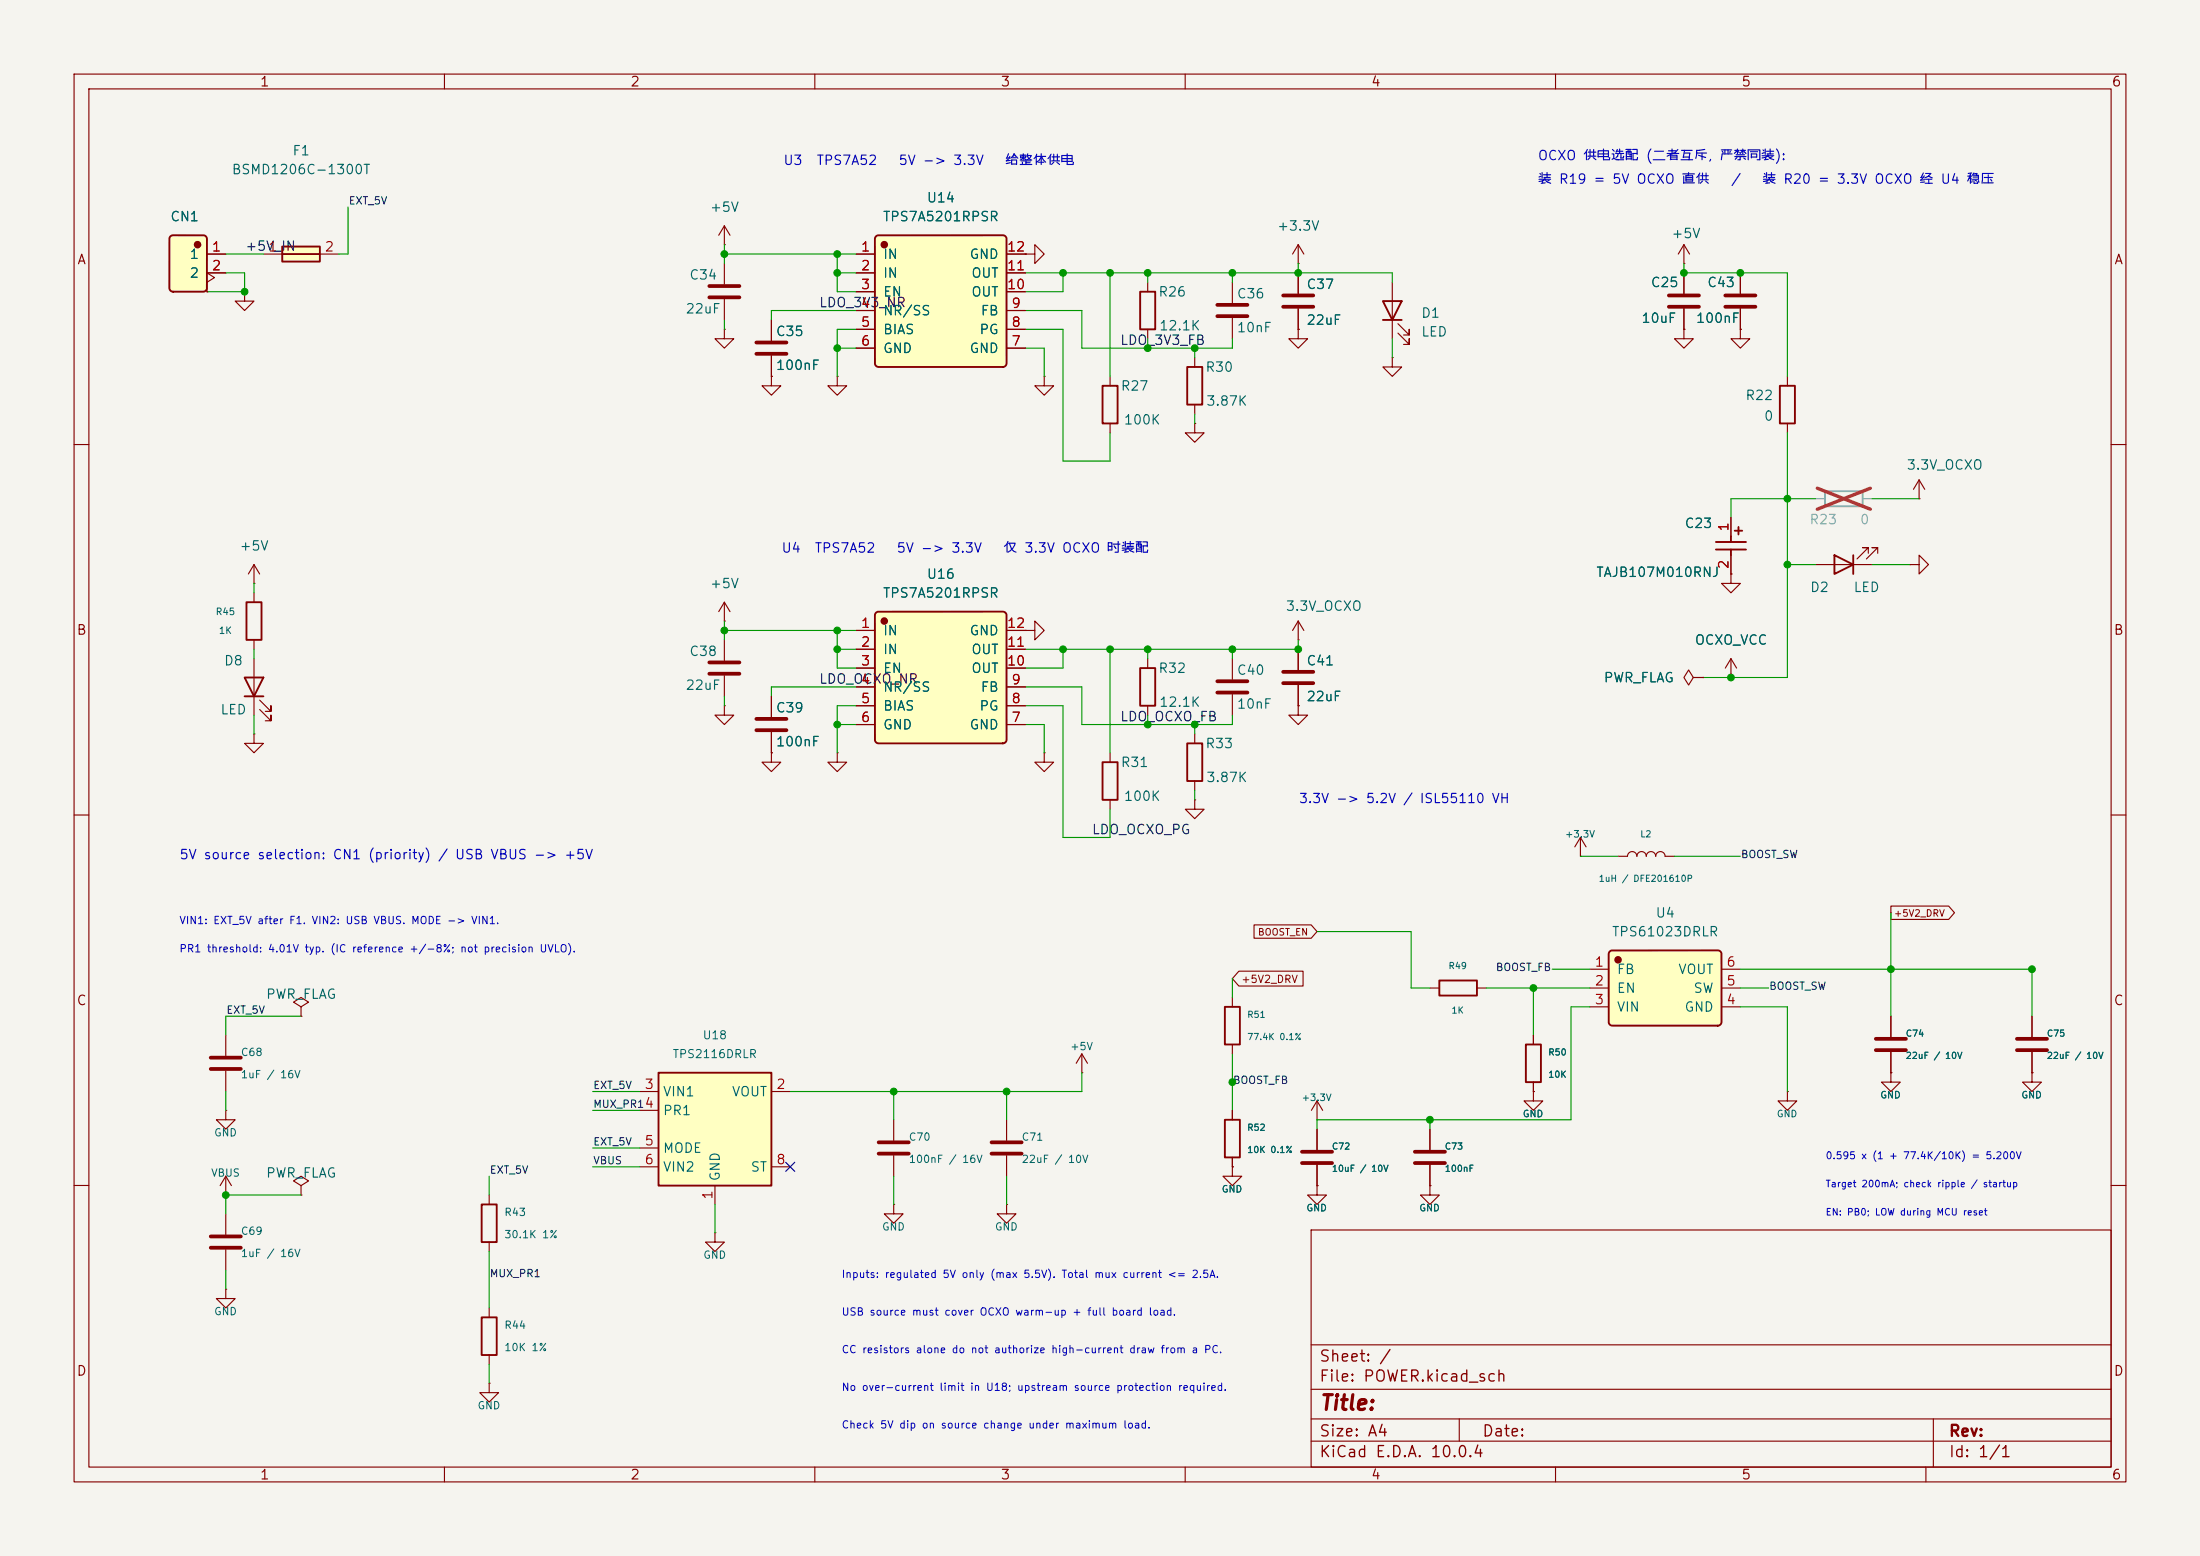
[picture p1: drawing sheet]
<svg xmlns="http://www.w3.org/2000/svg" width="297mm" height="210mm" viewBox="0 0 297 210" stroke-linecap="round" stroke-linejoin="round" font-family="sans-serif">
<path d="M0 0h297v210h-297z" fill="#f5f4ef" stroke="#f5f4ef" stroke-width=".14"/>
<g fill="none" stroke="#840000" stroke-width=".15">
<path d="M10 10h277v190h-277zM12 12h273v186h-273zM60 10v2M110 10v2M160 10v2M210 10v2M260 10v2M227.3 35.6h.1M227.3 33l-.7 1.3M227.3 33l.8 1.3M227.3 33v2.6M10 60h2"/>
<path d="M285 60h2M34.3 99.1v1.2h1.3l-1.3 1.3-1.3-1.3h1.3M34.3 99.1h.1M104.1 94v2.8M104.1 98.8v2.8M10 110h2M104.1 101.6v1.3h1.3l-1.3 1.2-1.2-1.2h1.2M104.1 101.6h.1M285 110h2M10 160h2M30.5 163.8v2.8M30.5 168.7v2.8"/>
<path d="M177 166h108v32h-108zM177.8 160v1.3h1.3l-1.3 1.3-1.3-1.3h1.3M177.8 160h.1M193 160v1.3h1.3l-1.3 1.3-1.2-1.3h1.2M193 160h.1M285 160h2M60 198v2M110 198v2M160 198v2M177 194.5h108M177 191.5h108M177 187.5h108"/>
<path d="M177 181.5h108M197 191.5v3M210 198v2M260 198v2M261 191.5v6.5"/>
</g>
<path d="M102.1 97h4.1M102.1 98.6h4.1M28.4 166.9h4.1M28.4 168.4h4.1" fill="none" stroke="#840000" stroke-width=".51"/>
<path d="M217.3 128.4l.3-.1h14.3l.3 .1 .2 .3v9.2a.51 .51 0 0 1-.5 .5h-14.2l-.3-.1-.2-.3v-9.2z" fill="#ffffc2"/>
<circle cx="218.4" cy="129.5" r=".38" fill="#840000" stroke="#840000" stroke-width=".25"/>
<g fill="none" stroke="#840000" stroke-width=".25">
<path d="M240.3 52.1h2v5.1h-2zM231.6 74.2h4.1M231.6 73.2h4.1M233.7 72.4v.8M233.7 74.2v.7M234.2 71.6h1M234.7 71.1v1M247.6 74.9l2.6 1.3-2.6 1.3zM250.2 74.9v2.6M33 91.4h2.6l-1.3 2.6zM33 94h2.6M153.9 90.2h2.1v5.1h-2.1z"/>
<path d="M148.8 102.9h2.1v5.1h-2.1zM160.3 100.3h2v5.1h-2zM217.3 128.4l.3-.1h14.3l.3 .1 .2 .3v9.2a.51 .51 0 0 1-.5 .5h-14.2l-.3-.1-.2-.3v-9.2z"/>
</g>
<g fill="none" stroke="#840000" stroke-width=".15">
<path d="M227.3 36.8v2.8M234.9 36.8v2.8M227.3 44.5v1.2h1.3l-1.3 1.3-1.2-1.3h1.2M227.3 44.5h.1M227.3 41.7v2.8M234.9 44.5v1.2h1.3l-1.3 1.3-1.2-1.3h1.2M234.9 44.5h.1M234.9 41.7v2.8M241.3 50.8v1.3M241.3 57.2v1.2M233.7 77.5v1.2h1.2l-1.2 1.3-1.3-1.3h1.3M233.7 77.5h.1"/>
<path d="M233.7 69.9v2.5M233.7 74.9v2.6M245.1 76.2h7.6M252.2 74.7v-.8h-.7h.7l-1.5 1.5M253.5 74.7v-.8h-.8h.8l-1.5 1.5M34.3 88.9v7.6M35.1 95.8l1.5 1.5v-.8v.8h-.8M35.1 94.5l1.5 1.5v-.7v.7h-.8M97.8 86.4v2.8M97.8 91.2v2.8M154.9 88.9v1.3M154.9 95.3v1.2"/>
<path d="M161.3 99.1v1.2M228.6 91.4l-.6-1-.7 1 .7 1.1 .6-1.1h1.3M229.9 91.4h.1M233.7 91.4h.1M233.7 88.9l-.8 1.3M233.7 88.9l.7 1.3M233.7 88.9v2.5M149.9 101.6v1.3M149.9 108v1.2M161.3 108v1.2h1.3l-1.3 1.3-1.3-1.3h1.3M161.3 108h.1M161.3 105.4v1.3"/>
<path d="M214.6 130.8h2.6M214.6 133.4h2.6M214.6 135.9h2.6M232.4 130.8h2.5M232.4 133.4h2.5M232.4 135.9h2.5M255.3 137.2v2.8M241.3 147.3v1.3h1.3l-1.3 1.3-1.3-1.3h1.3M241.3 147.3h.1M255.3 144.8v1.3h1.2l-1.2 1.2-1.3-1.2h1.3M255.3 144.8h.1M255.3 142v2.8"/>
</g>
<path d="M225.3 39.9h4.1M232.9 39.9h4.1M225.3 41.4h4.1M232.9 41.4h4.1M95.8 89.4h4M95.8 90.9h4M253.2 140.2h4.1M253.2 141.7h4.1" fill="none" stroke="#840000" stroke-width=".51"/>
<path d="M246.4 66.3h5.1v2h-5.1z" fill="none" stroke="#9c9b98" stroke-width=".25"/>
<path d="M245.1 67.3h1.3M251.5 67.3h1.2" fill="none" stroke="#9c9b98" stroke-width=".15"/>
<path d="M245.3 65.9l7.2 2.8M252.5 65.9l-7.2 2.8" fill="none" stroke="#e12e31" stroke-width=".46"/>
<path d="M38.1 33.3h5.1v2h-5.1z" fill="#ffffc2"/>
<path d="M38.1 33.3h5.1v2h-5.1zM38.1 34.3h5.1M160.3 49.5h2v5.1h-2zM165.4 151.1h2v5.1h-2z" fill="none" stroke="#840000" stroke-width=".25"/>
<g fill="none" stroke="#840000" stroke-width=".15">
<path d="M27.9 38.1l1.1-.6-1.1-.7-1 .7 1 .6v1.3M27.9 39.4h.1M35.6 34.3h2.5M43.2 34.3h2.5M161.3 57.2v1.2h1.3l-1.3 1.3-1.3-1.3h1.3M161.3 57.2h.1M161.3 48.3v1.2M161.3 54.6v1.3M257.8 76.2h1.3v-1.3l1.2 1.3-1.2 1.3v-1.3M257.8 76.2h.1M259.1 67.3h.1M259.1 64.8l-.8 1.2"/>
<path d="M259.1 64.8l.7 1.2M259.1 64.8v2.5M166.4 88.9v2.8M166.4 93.7v2.8M175.3 95.3v1.2h1.2l-1.2 1.3-1.3-1.3h1.3M175.3 95.3h.1M175.3 87.6v2.8M175.3 92.5v2.8M120.6 151.1v2.8M120.6 156v2.8M166.4 157.5v1.3h1.2l-1.2 1.2-1.3-1.2h1.3M166.4 157.5h.1"/>
<path d="M166.4 149.9v1.2M166.4 156.2v1.3M177.8 151.1h.1M177.8 148.6l-.8 1.3M177.8 148.6l.8 1.3M177.8 148.6v2.5M193 152.4v2.8M193 157.2v2.8"/>
</g>
<path d="M164.3 91.9h4.1M164.3 93.5h4.1M173.2 90.7h4.1M173.2 92.2h4.1M118.6 154.2h4.1M118.6 155.7h4.1M191 155.4h4.1M191 157h4.1" fill="none" stroke="#840000" stroke-width=".51"/>
<path d="M23 31.9l.4-.1h4.1l.4 .2v.3v6.7v.1l-.5 .3h-4a.51 .51 0 0 1-.5-.5v-6.7z" fill="#ffffc2"/>
<circle cx="26.7" cy="33" r=".38" fill="#840000" stroke="#840000" stroke-width=".25"/>
<path d="M23 31.9l.4-.1h4.1l.4 .2v.3v6.7v.1l-.5 .3h-4a.51 .51 0 0 1-.5-.5v-6.7zM153.9 39.4h2.1v5.1h-2.1zM206 141h2v5.1h-2z" fill="none" stroke="#840000" stroke-width=".25"/>
<path d="M27.9 34.3h2.6M27.9 36.8h2.6M154.9 38.1v1.3M154.9 44.5v1.2M207 139.7v1.3M146 144.8h.1M146 142.2l-.7 1.3M146 142.2l.8 1.3M146 142.2v2.6M207 146.1v1.2M96.5 166.4v1.2h1.3l-1.3 1.3-1.3-1.3h1.3M96.5 166.4h.1" fill="none" stroke="#840000" stroke-width=".15"/>
<path d="M88.9 144.8h15.2v15.2h-15.2z" fill="#ffffc2"/>
<path d="M148.8 52.1h2.1v5.1h-2.1zM186.7 40.6h2.5l-1.2 2.6zM186.7 43.2h2.5M165.4 135.9h2v5.1h-2zM194.3 132.3h5.1v2.1h-5.1zM88.9 144.8h15.2v15.2h-15.2zM65 162.6h2.1v5h-2.1zM65 177.8h2.1v5.1h-2.1z" fill="none" stroke="#840000" stroke-width=".25"/>
<g fill="none" stroke="#840000" stroke-width=".15">
<path d="M166.4 38.1v2.8M175.3 35.6h.1M175.3 33v2.6M175.3 36.8v2.8M175.3 33l-.8 1.3M175.3 33l.7 1.3M188 38.1v7.6M149.9 50.8v1.3M149.9 57.2v1.2M166.4 42.9v2.8M175.3 44.5v1.2h1.2l-1.2 1.3-1.3-1.3h1.3M175.3 44.5h.1"/>
<path d="M175.3 41.7v2.8M188 48.3v1.2h1.2l-1.2 1.3-1.3-1.3h1.3M188 48.3h.1M188.7 45l1.5 1.5v-.8v.8h-.7M188.7 43.7l1.5 1.5v-.7v.7h-.7M97.8 95.3v1.2h1.3l-1.3 1.3-1.3-1.3h1.3M97.8 95.3h.1M175.3 86.4h.1M175.3 83.8l-.8 1.3M175.3 83.8l.7 1.3M175.3 83.8v2.6M113 101.6v1.3h1.3l-1.3 1.2-1.2-1.2h1.2"/>
<path d="M113 101.6h.1M213.4 115.6h.1M213.4 113l-.8 1.3M213.4 113l.7 1.3M213.4 113v2.6M218.4 115.6h1.3a.64 .64 0 0 1 .6-.7 .64 .64 0 0 1 .7 .7 .64 .64 0 0 1 .6-.7 .64 .64 0 0 1 .6 .7 .64 .64 0 0 1 .7-.7 .64 .64 0 0 1 .6 .7 .64 .64 0 0 1 .7-.7 .64 .64 0 0 1 .6 .7h1.3M30.5 139.7v2.8M40.6 135.9l1.1-.6-1.1-.7-1 .7 1 .6v1.3M40.6 137.2h.1M166.4 134.6v1.3M193 133.4h1.3M199.4 133.4h1.3"/>
<path d="M274.3 137.2v2.8M30.5 149.9v1.2h1.2l-1.2 1.3-1.3-1.3h1.3M30.5 149.9h.1M30.5 144.5v2.8M30.5 158.8v2.5M30.5 158.8l-.8 1.2M30.5 158.8l.7 1.2M86.4 147.3h2.5M86.4 149.9h2.5M86.4 154.9h2.5M86.4 157.5h2.5M104.1 147.3h2.6"/>
<path d="M104.1 157.5h2.6M135.9 151.1v2.8M135.9 156v2.8M166.4 141v1.2M177.8 152.4v2.8M177.8 157.2v2.8M207 147.3v1.3h1.3l-1.3 1.3-1.3-1.3h1.3M207 147.3h.1M274.3 144.8v1.3h1.3l-1.3 1.2-1.3-1.2h1.3M274.3 144.8h.1M274.3 142v2.8M30.5 174v1.3h1.2l-1.2 1.2-1.3-1.2h1.3"/>
<path d="M30.5 174h.1M30.5 161.3h.1M40.6 160l1.1-.6-1.1-.6-1 .6 1 .6v1.3M40.6 161.3h.1M66 161.3v1.3M66 167.6v1.3M66 176.5v1.3M96.5 160v2.6M120.6 162.6v1.2h1.3l-1.3 1.3-1.2-1.3h1.2M120.6 162.6h.1M135.9 162.6v1.2h1.3l-1.3 1.3-1.3-1.3h1.3M135.9 162.6h.1"/>
<path d="M66 186.7v1.3h1.3l-1.3 1.2-1.2-1.2h1.2M66 186.7h.1M66 182.9v1.3"/>
</g>
<path d="M173.2 39.9h4.1M164.3 41.1h4.1M164.3 42.7h4.1M173.2 41.4h4.1M28.4 142.7h4.1M28.4 144.3h4.1M133.9 154.2h4M133.9 155.7h4M175.8 155.4h4M175.8 157h4M272.3 140.2h4.1M272.3 141.7h4.1" fill="none" stroke="#840000" stroke-width=".51"/>
<path d="M118.3 82.7l.2-.1h16.9l.3 .1 .2 .3v16.8a.51 .51 0 0 1-.5 .5h-16.8l-.3-.1-.2-.3v-16.8z" fill="#ffffc2"/>
<circle cx="119.4" cy="83.8" r=".38" fill="#840000" stroke="#840000" stroke-width=".25"/>
<path d="M118.3 82.7l.2-.1h16.9l.3 .1 .2 .3v16.8a.51 .51 0 0 1-.5 .5h-16.8l-.3-.1-.2-.3v-16.8z" fill="none" stroke="#840000" stroke-width=".25"/>
<g fill="none" stroke="#840000" stroke-width=".15">
<path d="M115.6 85.1h2.5M115.6 87.6h2.5M115.6 90.2h2.5M115.6 92.7h2.5M115.6 95.3h2.5M115.6 97.8h2.5M135.9 85.1h2.5M135.9 87.6h2.5M135.9 90.2h2.5M135.9 92.7h2.5M135.9 95.3h2.5M135.9 97.8h2.5"/>
<path d="M138.4 85.1h1.3v-1.3l1.3 1.3-1.3 1.3v-1.3M138.4 85.1h.1"/>
</g>
<path d="M118.3 31.9l.2-.1h16.9l.3 .1 .2 .3v16.8a.51 .51 0 0 1-.5 .5h-16.8l-.3-.1-.2-.3v-16.8z" fill="#ffffc2"/>
<circle cx="119.4" cy="33" r=".38" fill="#840000" stroke="#840000" stroke-width=".25"/>
<path d="M118.3 31.9l.2-.1h16.9l.3 .1 .2 .3v16.8a.51 .51 0 0 1-.5 .5h-16.8l-.3-.1-.2-.3v-16.8zM33.3 81.3h2v5.1h-2z" fill="none" stroke="#840000" stroke-width=".25"/>
<g fill="none" stroke="#840000" stroke-width=".15">
<path d="M27.9 39.4h.1M27.9 34.3h2.6M27.9 36.8h2.6M33 39.4v1.2h1.3l-1.3 1.3-1.3-1.3h1.3M33 39.4h.1M97.8 33h.1M97.8 30.5l-.8 1.3M97.8 30.5l.8 1.3M97.8 30.5v2.5M97.8 35.6v2.8M115.6 34.3h2.5M115.6 36.8h2.5"/>
<path d="M115.6 39.4h2.5M135.9 34.3h2.5M135.9 36.8h2.5M135.9 39.4h2.5M138.4 34.3h1.3v-1.3l1.3 1.3-1.3 1.3v-1.3M138.4 34.3h.1M175.3 36.8v2.8M227.3 36.8v2.8M234.9 36.8v2.8M97.8 44.5v1.2h1.3l-1.3 1.3-1.3-1.3h1.3M97.8 44.5h.1M97.8 40.4v2.8"/>
<path d="M104.1 50.8v1.3h1.3l-1.3 1.2-1.2-1.2h1.2M104.1 50.8h.1M104.1 43.2v2.8M104.1 48v2.8M113 50.8v1.3h1.3l-1.3 1.2-1.2-1.2h1.2M113 50.8h.1M115.6 41.9h2.5M115.6 44.5h2.5M115.6 47h2.5M135.9 41.9h2.5M135.9 44.5h2.5M135.9 47h2.5"/>
<path d="M141 50.8v1.3h1.2l-1.2 1.2-1.3-1.2h1.3M141 50.8h.1M175.3 44.5h.1M175.3 41.7v2.8M227.3 44.5h.1M227.3 41.7v2.8M234.9 44.5h.1M234.9 41.7v2.8M34.3 78.7h.1M34.3 76.2v2.5M34.3 76.2l-.8 1.3M34.3 76.2l.8 1.3"/>
<path d="M233.7 77.5h.1M233.7 69.9v2.5M233.7 74.9v2.6M34.3 80v1.3M34.3 86.4v1.2M97.8 83.8h.1M97.8 81.3v2.5M97.8 81.3l-.8 1.3M97.8 81.3l.8 1.3M104.1 94v2.8M104.1 98.8v2.8M115.6 85.1h2.5"/>
<path d="M115.6 87.6h2.5M115.6 90.2h2.5M115.6 92.7h2.5M115.6 95.3h2.5M115.6 97.8h2.5M135.9 85.1h2.5M135.9 87.6h2.5M135.9 90.2h2.5M135.9 92.7h2.5M135.9 95.3h2.5M135.9 97.8h2.5M138.4 85.1h.1"/>
<path d="M175.3 95.3h.1M175.3 87.6v2.8M175.3 92.5v2.8M229.9 91.4h.1M233.7 91.4h.1M104.1 101.6h.1M141 101.6v1.3h1.2l-1.2 1.2-1.3-1.2h1.3M141 101.6h.1M167.2 131.1h8.7v2h-8.7l-.8-1zM169.3 124.8h7.7l.8 .9-.8 .9h-7.7zM207 139.7v1.3M255.3 122.3h7.8l.8 .9-.8 .9h-7.8z"/>
<path d="M255.3 137.2v2.8M274.3 137.2v2.8M166.4 157.5h.1M166.4 149.9v1.2M166.4 156.2v1.3M177.8 152.4v2.8M177.8 157.2v2.8M193 152.4v2.8M193 157.2v2.8M207 147.3h.1M207 146.1v1.2M255.3 144.8h.1"/>
<path d="M255.3 142v2.8M274.3 144.8h.1M274.3 142v2.8M177.8 160h.1M193 160h.1"/>
</g>
<path d="M95.8 38.6h4M95.8 40.1h4M102.1 46.2h4.1M102.1 47.8h4.1" fill="none" stroke="#840000" stroke-width=".51"/>
<g fill="none" stroke="#009600" stroke-width=".15">
<path d="M30.5 36.8h2.5v2.6h-5.1M30.5 34.3h5.1M47 27.9v6.4h-1.3M97.8 33v2.6M97.8 34.3h17.8M113 34.3v5.1h2.6M113 36.8h2.6M138.4 36.8h49.6v1.3M143.5 36.8v2.6h-5.1M149.9 36.8v14M154.9 36.8v1.3M166.4 36.8v1.3"/>
<path d="M175.3 35.6v1.2M227.3 35.6v1.2h14v14M97.8 43.2v1.3M113 47h2.6M115.6 44.5h-2.6v6.3M115.6 41.9h-11.5v1.3M138.4 41.9h7.6v5.1h20.4v-1.3M138.4 44.5h5.1v17.7h6.4v-3.8M138.4 47h2.6v3.8M154.9 45.7v1.3M161.3 47v1.3M161.3 55.9v1.3"/>
<path d="M188 45.7v2.6M241.3 58.4v33h-11.4M34.3 78.7v1.3M241.3 76.2h3.8M245.1 67.3h-11.4v2.6M252.7 67.3h6.4M252.7 76.2h5.1M34.3 87.6v1.3M34.3 96.5v2.6M97.8 83.8v2.6M97.8 94v1.3M97.8 85.1h17.8"/>
<path d="M113 97.8h2.6M113 85.1v5.1h2.6M113 87.6h2.6M115.6 95.3h-2.6v6.3M115.6 92.7h-11.5v1.3M138.4 97.8h2.6v3.8M138.4 92.7h7.6v5.1h20.4v-1.3M138.4 95.3h5.1v17.7h6.4v-3.8M143.5 87.6v2.6h-5.1M149.9 87.6v14M154.9 87.6v1.3M154.9 96.5v1.3"/>
<path d="M161.3 97.8v1.3M166.4 87.6v1.3M175.3 86.4v1.2h-36.9M161.3 106.7v1.3M213.4 115.6h5M226.1 115.6h8.8M40.6 137.2h-10.1v2.5M166.4 132.1v2.5M177.8 125.7h12.7v7.7h2.5M200.7 133.4h13.9M207 133.4v6.3M209.5 130.8h5.1"/>
<path d="M214.6 135.9h-2.5v15.2h-34.3v1.3M234.9 133.4h3.9M234.9 135.9h6.4v11.4M234.9 130.8h39.4v6.4M255.3 123.2v14M30.5 147.3v2.6M66 158.8v2.5M80 149.9h6.4M80 157.5h6.4M80 154.9h6.4M80 147.3h6.4M120.6 147.3v3.8"/>
<path d="M120.6 158.8v3.8M135.9 147.3v3.8M135.9 158.8v3.8M146 144.8v2.5h-39.3M166.4 142.2v7.7M193 151.1v1.3M30.5 171.5v2.5M40.6 161.3h-10.1v2.5M66 168.9v7.6M96.5 162.6v3.8M66 184.2v2.5"/>
</g>
<path d="M106.1 156.9l1.2 1.2M107.3 156.9l-1.2 1.2" fill="none" stroke="#000084" stroke-width=".15"/>
<g fill="#009600" stroke="#009600" stroke-width=".14">
<circle cx="234.9" cy="36.8" r=".46"/>
<circle cx="233.7" cy="91.4" r=".46"/>
<circle cx="241.3" cy="67.3" r=".46"/>
<circle cx="241.3" cy="76.2" r=".46"/>
<circle cx="227.3" cy="36.8" r=".46"/>
<circle cx="154.9" cy="36.8" r=".46"/>
<circle cx="143.5" cy="36.8" r=".46"/>
<circle cx="149.9" cy="36.8" r=".46"/>
<circle cx="154.9" cy="47" r=".46"/>
<circle cx="161.3" cy="47" r=".46"/>
<circle cx="166.4" cy="36.8" r=".46"/>
<circle cx="166.4" cy="87.6" r=".46"/>
<circle cx="175.3" cy="36.8" r=".46"/>
<circle cx="154.9" cy="87.6" r=".46"/>
<circle cx="143.5" cy="87.6" r=".46"/>
<circle cx="149.9" cy="87.6" r=".46"/>
<circle cx="154.9" cy="97.8" r=".46"/>
<circle cx="161.3" cy="97.8" r=".46"/>
<circle cx="175.3" cy="87.6" r=".46"/>
<circle cx="166.4" cy="146.1" r=".46"/>
<circle cx="274.3" cy="130.8" r=".46"/>
<circle cx="255.3" cy="130.8" r=".46"/>
<circle cx="207" cy="133.4" r=".46"/>
<circle cx="193" cy="151.1" r=".46"/>
<circle cx="97.8" cy="85.1" r=".46"/>
<circle cx="113" cy="85.1" r=".46"/>
<circle cx="113" cy="87.6" r=".46"/>
<circle cx="113" cy="97.8" r=".46"/>
<circle cx="30.5" cy="161.3" r=".46"/>
<circle cx="113" cy="47" r=".46"/>
<circle cx="113" cy="36.8" r=".46"/>
<circle cx="113" cy="34.3" r=".46"/>
<circle cx="97.8" cy="34.3" r=".46"/>
<circle cx="33" cy="39.4" r=".46"/>
<circle cx="120.6" cy="147.3" r=".46"/>
<circle cx="135.9" cy="147.3" r=".46"/>
</g>
<text font-size="2" fill="#840000" x="178" y="190.8">Title:</text>
<g font-size="1.5" fill="#840000">
<text x="178" y="184.2">Sheet: /</text>
<text x="178" y="186.9">File: POWER.kicad_sch</text>
<text x="178" y="197.1">KiCad E.D.A. 10.0.4</text>
<text x="178" y="194.3">Size: A4</text>
<text x="200" y="194.3">Date:</text>
<text x="263" y="194.3">Rev:</text>
<text x="263" y="197.1">Id: 1/1</text>
</g>
<g font-size="1.3" fill="#840000">
<text x="35" y="12">1</text>
<text x="85" y="12">2</text>
<text x="135" y="12">3</text>
<text x="185" y="12">4</text>
<text x="235" y="12">5</text>
<text x="285" y="12">6</text>
<text x="10.3" y="36">A</text>
<text x="285.3" y="36">A</text>
<text x="10.3" y="86">B</text>
<text x="285.3" y="86">B</text>
<text x="10.3" y="136">C</text>
<text x="285.3" y="136">C</text>
<text x="10.3" y="186">D</text>
<text x="285.3" y="186">D</text>
<text x="35" y="200">1</text>
<text x="85" y="200">2</text>
<text x="135" y="200">3</text>
<text x="185" y="200">4</text>
<text x="235" y="200">5</text>
<text x="285" y="200">6</text>
</g>
<g font-size="1.3" fill="#006464">
<text x="31.2" y="23.8">BSMD1206C-1300T</text>
<text x="39.4" y="21.3">F1</text>
<text x="95.8" y="28.9">+5V</text>
<text x="125" y="27.6">U14</text>
<text x="22.9" y="30.2">CN1</text>
<text x="25.5" y="35.3">1</text>
<text x="119.1" y="30.2">TPS7A5201RPSR</text>
<text x="119.1" y="35.3">IN</text>
<text x="130.8" y="35.3">GND</text>
<text x="172.3" y="31.5">+3.3V</text>
<text x="225.6" y="32.5">+5V</text>
<text x="25.5" y="37.8">2</text>
<text x="93" y="38.1">C34</text>
<text x="119.1" y="37.8">IN</text>
<text x="119.1" y="40.3">EN</text>
<text x="131" y="40.3">OUT</text>
<text x="131" y="37.8">OUT</text>
<text x="156.3" y="40.3">R26</text>
<text x="166.9" y="40.6">C36</text>
<text x="176.3" y="39.3">C37</text>
<text x="222.8" y="39.1">C25</text>
<text x="230.4" y="39.1">C43</text>
<text x="92.5" y="42.6">22uF</text>
<text x="104.7" y="45.7">C35</text>
<text x="119.1" y="42.9">NR/SS</text>
<text x="119.1" y="45.4">BIAS</text>
<text x="119.1" y="48">GND</text>
<text x="130.8" y="48">GND</text>
<text x="132.1" y="45.4">PG</text>
<text x="132.3" y="42.9">FB</text>
<text x="156.4" y="44.9">12.1K</text>
<text x="166.9" y="45.2">10nF</text>
<text x="176.3" y="44.2">22uF</text>
<text x="191.8" y="43.2">D1</text>
<text x="191.8" y="45.7">LED</text>
<text x="221.5" y="43.9">10uF</text>
<text x="228.9" y="43.9">100nF</text>
<text x="104.7" y="50.2">100nF</text>
<text x="151.2" y="53">R27</text>
<text x="162.6" y="50.5">R30</text>
<text x="151.6" y="57.6">100K</text>
<text x="162.8" y="55.1">3.87K</text>
<text x="235.5" y="54.3">R22</text>
<text x="238.1" y="57.1">0</text>
<text x="257.3" y="63.7">3.3V_OCXO</text>
<text x="227.3" y="71.6">C23</text>
<text x="32.3" y="74.6">+5V</text>
<text x="95.8" y="79.7">+5V</text>
<text x="119.1" y="81">TPS7A5201RPSR</text>
<text x="125" y="78.4">U16</text>
<text x="173.5" y="82.8">3.3V_OCXO</text>
<text x="215.4" y="78.2">TAJB107M010RNJ</text>
<text x="244.3" y="80.2">D2</text>
<text x="250.1" y="80.2">LED</text>
<text x="93" y="88.9">C38</text>
<text x="119.1" y="86.1">IN</text>
<text x="119.1" y="88.6">IN</text>
<text x="130.8" y="86.1">GND</text>
<text x="131" y="88.6">OUT</text>
<text x="228.7" y="87.3">OCXO_VCC</text>
<text x="30.2" y="90.1">D8</text>
<text x="92.5" y="93.4">22uF</text>
<text x="119.1" y="91.1">EN</text>
<text x="119.1" y="93.7">NR/SS</text>
<text x="131" y="91.1">OUT</text>
<text x="132.3" y="93.7">FB</text>
<text x="156.3" y="91.1">R32</text>
<text x="156.4" y="95.7">12.1K</text>
<text x="166.9" y="91.4">C40</text>
<text x="166.9" y="96">10nF</text>
<text x="176.3" y="90.1">C41</text>
<text x="176.3" y="95">22uF</text>
<text x="216.4" y="92.4">PWR_FLAG</text>
<text x="29.7" y="96.7">LED</text>
<text x="104.7" y="101">100nF</text>
<text x="104.7" y="96.5">C39</text>
<text x="119.1" y="96.2">BIAS</text>
<text x="119.1" y="98.8">GND</text>
<text x="130.8" y="98.8">GND</text>
<text x="132.1" y="96.2">PG</text>
<text x="162.6" y="101.3">R33</text>
<text x="151.2" y="103.8">R31</text>
<text x="162.8" y="105.9">3.87K</text>
<text x="151.6" y="108.4">100K</text>
<text x="223.4" y="124.2">U4</text>
<text x="217.5" y="126.7">TPS61023DRLR</text>
<text x="218.2" y="131.8">FB</text>
<text x="226.5" y="131.8">VOUT</text>
<text x="35.8" y="135.1">PWR_FLAG</text>
<text x="218.2" y="134.3">EN</text>
<text x="218.2" y="136.9">VIN</text>
<text x="227.3" y="136.9">GND</text>
<text x="228.5" y="134.3">SW</text>
<text x="89.4" y="148.3">VIN1</text>
<text x="98.7" y="148.3">VOUT</text>
<text x="89.4" y="150.8">PR1</text>
<text x="89.4" y="155.9">MODE</text>
<text x="35.8" y="159.3">PWR_FLAG</text>
<text x="89.4" y="158.5">VIN2</text>
<text x="97.5" y="159.5" transform="rotate(-90 97.5 159.5)">GND</text>
<text x="101.3" y="158.5">ST</text>
</g>
<g font-size="1.3" fill="#0000c2">
<text x="105.7" y="22.6">U3</text>
<text x="110.1" y="22.6">TPS7A52</text>
<text x="121.2" y="22.6">5V -&gt; 3.3V</text>
<text x="135.6" y="22.6">给整体供电</text>
<text x="207.5" y="21.9">OCXO 供电选配 (二者互斥, 严禁同装):</text>
<text x="207.5" y="25.1">装 R19 = 5V OCXO 直供</text>
<text x="233.6" y="25.1">/</text>
<text x="237.8" y="25.1">装 R20 = 3.3V OCXO 经 U4 稳压</text>
<text x="105.4" y="74.9">U4</text>
<text x="109.9" y="74.9">TPS7A52</text>
<text x="121" y="74.9">5V -&gt; 3.3V</text>
<text x="135.3" y="74.9">仅 3.3V OCXO 时装配</text>
<text x="175.3" y="108.7">3.3V -&gt; 5.2V / ISL55110 VH</text>
<text x="24.1" y="116.3">5V source selection: CN1 (priority) / USB VBUS -&gt; +5V</text>
</g>
<g font-size="1.3" fill="#a90000">
<text x="28.5" y="34.3">1</text>
<text x="36.1" y="34.3">1</text>
<text x="43.7" y="34.3">2</text>
<text x="116.1" y="34.3">1</text>
<text x="135.8" y="34.3">12</text>
<text x="28.5" y="36.8">2</text>
<text x="116.1" y="36.8">2</text>
<text x="116.1" y="39.3">3</text>
<text x="116.1" y="41.9">4</text>
<text x="135.8" y="39.3">10</text>
<text x="135.8" y="36.8">11</text>
<text x="136.5" y="41.9">9</text>
<text x="116.1" y="44.4">5</text>
<text x="116.1" y="47">6</text>
<text x="136.5" y="47">7</text>
<text x="136.5" y="44.4">8</text>
<text x="233.7" y="71.8" transform="rotate(-90 233.7 71.8)">1</text>
<text x="233.7" y="76.9" transform="rotate(-90 233.7 76.9)">2</text>
<text x="116.1" y="85.1">1</text>
<text x="116.1" y="87.6">2</text>
<text x="135.8" y="87.6">11</text>
<text x="135.8" y="85.1">12</text>
<text x="116.1" y="90.1">3</text>
<text x="116.1" y="92.7">4</text>
<text x="116.1" y="95.2">5</text>
<text x="135.8" y="90.1">10</text>
<text x="136.5" y="95.2">8</text>
<text x="136.5" y="92.7">9</text>
<text x="116.1" y="97.8">6</text>
<text x="136.5" y="97.8">7</text>
<text x="215.2" y="130.8">1</text>
<text x="233" y="130.8">6</text>
<text x="215.2" y="133.3">2</text>
<text x="215.2" y="135.9">3</text>
<text x="233" y="135.9">4</text>
<text x="233" y="133.3">5</text>
<text x="86.9" y="147.3">3</text>
<text x="86.9" y="149.8">4</text>
<text x="104.7" y="147.3">2</text>
<text x="86.9" y="154.9">5</text>
<text x="86.9" y="157.5">6</text>
<text x="96.5" y="162" transform="rotate(-90 96.5 162)">1</text>
<text x="104.7" y="157.5">8</text>
</g>
<g font-size="1.3" fill="#0f0f0f">
<text x="33" y="34.2">+5V_IN</text>
<text x="110.5" y="41.8">LDO_3V3_NR</text>
<text x="151.1" y="46.9">LDO_3V3_FB</text>
<text x="110.5" y="92.6">LDO_OCXO_NR</text>
<text x="151.1" y="97.7">LDO_OCXO_FB</text>
<text x="147.3" y="112.9">LDO_OCXO_PG</text>
</g>
<g font-size="1.3" fill="#939391">
<text x="244.2" y="71.1">R23</text>
<text x="251" y="71.1">0</text>
</g>
<g font-size="1.1" fill="#006464">
<text x="90.7" y="143.1">TPS2116DRLR</text>
<text x="94.8" y="140.5">U18</text>
</g>
<g font-size="1" fill="#0f0f0f">
<text x="47" y="27.8">EXT_5V</text>
<text x="234.9" y="116.1">BOOST_SW</text>
<text x="201.9" y="131.3">BOOST_FB</text>
<text x="30.5" y="137.1">EXT_5V</text>
<text x="238.8" y="133.8">BOOST_SW</text>
<text x="80" y="149.8">MUX_PR1</text>
<text x="80" y="147.2">EXT_5V</text>
<text x="166.4" y="146.5">BOOST_FB</text>
<text x="80" y="154.8">EXT_5V</text>
<text x="66" y="158.7">EXT_5V</text>
<text x="80" y="157.4">VBUS</text>
<text x="66" y="172.6">MUX_PR1</text>
</g>
<g font-size="1" fill="#0000c2">
<text x="24.1" y="125">VIN1: EXT_5V after F1. VIN2: USB VBUS. MODE -&gt; VIN1.</text>
<text x="24.1" y="128.8">PR1 threshold: 4.01V typ. (IC reference +/-8%; not precision UVLO).</text>
<text x="246.4" y="156.7">0.595 x (1 + 77.4K/10K) = 5.200V</text>
<text x="113.5" y="172.7">Inputs: regulated 5V only (max 5.5V). Total mux current &lt;= 2.5A.</text>
<text x="113.5" y="177.8">USB source must cover OCXO warm-up + full board load.</text>
<text x="113.5" y="182.9">CC resistors alone do not authorize high-current draw from a PC.</text>
<text x="113.5" y="188">No over-current limit in U18; upstream source protection required.</text>
<text x="113.5" y="193">Check 5V dip on source change under maximum load.</text>
</g>
<text font-size="1" fill="#840000" x="167.5" y="132.9">+5V2_DRV</text>
<g font-size="1" fill="#006464">
<text x="32.4" y="142.8">C68</text>
<text x="144.4" y="142">+5V</text>
<text x="32.4" y="145.8">1uF / 16V</text>
<text x="28.8" y="153.6">GND</text>
<text x="122.6" y="154.2">C70</text>
<text x="137.8" y="154.2">C71</text>
<text x="28.4" y="159.1">VBUS</text>
<text x="122.6" y="157.2">100nF / 16V</text>
<text x="137.8" y="157.2">22uF / 10V</text>
<text x="32.4" y="166.9">C69</text>
<text x="68" y="164.4">R43</text>
<text x="68" y="167.4">30.1K 1%</text>
<text x="119" y="166.3">GND</text>
<text x="134.2" y="166.3">GND</text>
<text x="32.4" y="169.9">1uF / 16V</text>
<text x="94.9" y="170.1">GND</text>
<text x="28.8" y="177.8">GND</text>
<text x="68" y="179.6">R44</text>
<text x="68" y="182.6">10K 1%</text>
<text x="64.4" y="190.5">GND</text>
</g>
<g font-size=".9" fill="#006464">
<text x="29" y="83.2">R45</text>
<text x="29.5" y="85.8">1K</text>
<text x="211.2" y="113.3">+3.3V</text>
<text x="221.4" y="113.2">L2</text>
<text x="215.8" y="119.2">1uH / DFE201610P</text>
<text x="195.5" y="131">R49</text>
<text x="168.3" y="137.6">R51</text>
<text x="195.9" y="137">1K</text>
<text x="168.3" y="140.6">77.4K 0.1%</text>
<text x="208.9" y="142.7">R50</text>
<text x="257.2" y="143.1">22uF / 10V</text>
<text x="257.2" y="140.1">C74</text>
<text x="276.3" y="143.1">22uF / 10V</text>
<text x="276.3" y="140.1">C75</text>
<text x="175.6" y="148.8">+3.3V</text>
<text x="208.9" y="145.7">10K</text>
<text x="253.8" y="148.5">GND</text>
<text x="272.8" y="148.5">GND</text>
<text x="168.3" y="152.8">R52</text>
<text x="168.3" y="155.8">10K 0.1%</text>
<text x="179.7" y="155.4">C72</text>
<text x="195" y="155.4">C73</text>
<text x="205.5" y="151">GND</text>
<text x="239.8" y="151">GND</text>
<text x="164.9" y="161.2">GND</text>
<text x="179.7" y="158.4">10uF / 10V</text>
<text x="195" y="158.4">100nF</text>
<text x="176.3" y="163.7">GND</text>
<text x="191.5" y="163.7">GND</text>
</g>
<g font-size=".9" fill="#840000">
<text x="255.6" y="123.9">+5V2_DRV</text>
<text x="169.7" y="126.5">BOOST_EN</text>
</g>
<g font-size=".9" fill="#0000c2">
<text x="246.4" y="160.5">Target 200mA; check ripple / startup</text>
<text x="246.4" y="164.3">EN: PB0; LOW during MCU reset</text>
</g>
</svg>
